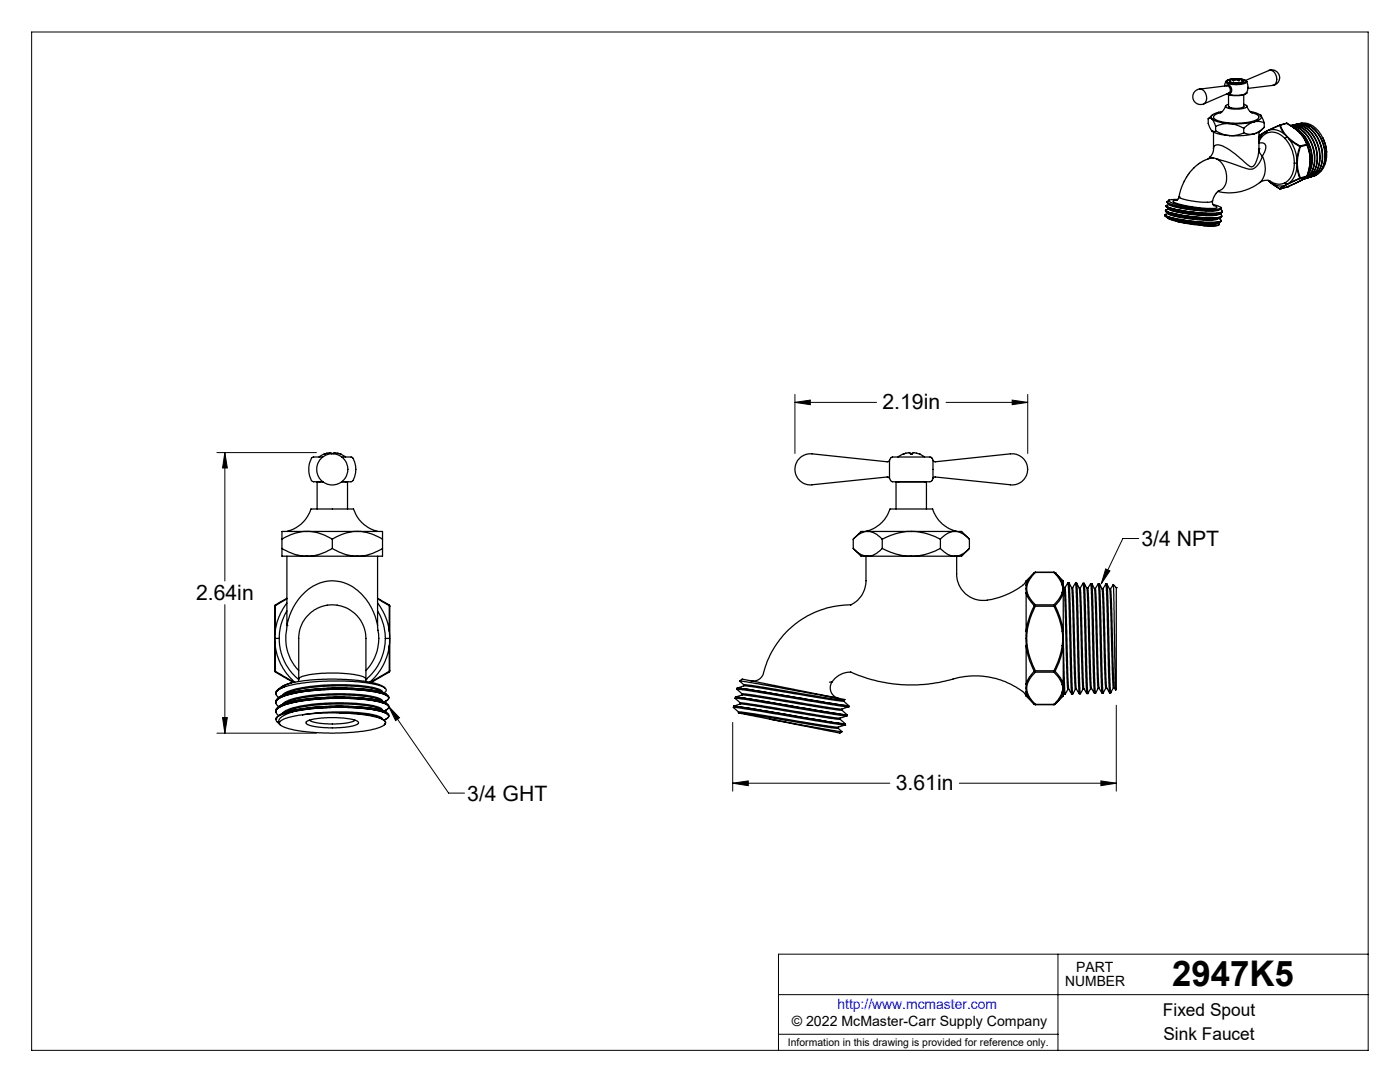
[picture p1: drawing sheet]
<svg xmlns="http://www.w3.org/2000/svg" width="279mm" height="216mm" viewBox="0 0 279 216" stroke-linecap="round" stroke-linejoin="round" font-family="sans-serif">
<g fill="none" stroke="#000" stroke-width=".2">
<path d="M6.3 6.4h266.7v203.2h-266.7zM158.6 78.7v11.8M202 79.8l3.1 .5-3.1 .5zM205.1 78.7v11.8M43.3 90.3h19.8M44.9 90.3l.5 3.1h-1zM44.9 90.3v25.6M158.6 80.3l3.1-.5v1zM158.6 80.3h16.3M188.8 80.3h16.3M220.7 113.5l.8 .4-1.7 2.6zM227.3 107.5h-3.2l-4.3 9"/>
<path d="M44.9 120.6v25.7M43.3 146.3h19.8M44.4 143.2h1l-.5 3.1zM77.6 141l11.9 17.3h3.2M77.6 141l2.1 2.2-.7 .6zM146.2 156.3l3.1-.5v1zM146.2 144.1v13.8M146.2 156.3h31.4M191.5 156.3h31.3M219.7 155.8l3.1 .5-3.1 .5zM222.8 140.7v17.2M155.4 198.5h117.6"/>
<path d="M211.1 190.4v19.2M273 190.4h-117.6v19.2M155.4 206.4h55.7"/>
</g>
<g fill="#000">
<path d="M44.9 90.3l.5 3.1h-1zM44.4 143.2h1l-.5 3.1zM202 79.8l3.1 .5-3.1 .5zM158.6 80.3l3.1-.5v1zM146.2 156.3l3.1-.5v1zM219.7 155.8l3.1 .5-3.1 .5z"/>
<path d="M77.6 141l2.1 2.2-.7 .6zM220.7 113.5l.8 .4-1.7 2.6z"/>
</g>
<g fill="none" stroke="#000" stroke-width=".25">
<path d="M239.4 17.8l-.5 .1-.6 .6-.2 .6v.7l.3 .5 .5 .4 .4 .1 .9-.1M239.4 17.8l.7 .2 .6 1v1.1l-.5 .6M239.4 17.8l5.5-.7 .4 .2 .2 .3v.6l-.2 .4-5.1 2.1M244.7 16.3l-.3 .9M244.7 16.3v.2l.3 .2 1.5 .2 1.7-.2 .4-.2 .1-.2M244.7 17.1l.5-.2 .3 .2 .3 .6-.1 .8-.3 .2h-.3M244.9 18.7l.8 .3h1.6l1-.2 .4-.2-.3 .3-1.1 .2h-1.5zM245.2 18.9v2.4M245.4 16.2v.1M245.5 16.1a.16 .16 0 0 0-.1 .1 .16 .16 0 0 0 .1 .2l.3 .1M246.1 15.8l-.2 .1a.35 .35 0 0 0-.4 .1 .35 .35 0 0 0 0 .3l.3 .2M246.2 15.8h-.1h.3"/>
<path d="M246.2 15.8h.1M246.2 15.9l.1 .2M246.3 15.7h.9M246.3 15.7h.1M246.4 15.7h.3M246.4 15.7l-.2 .1M246.4 15.8l-.2 .1M246.4 15.8v.2M246.4 15.7v.1M246.4 15.7l-.8 .1-.6 .3a.32 .32 0 0 0 0 .4 .32 .32 0 0 0 .4 0l1.7 .2 1.2-.2a.3 .3 0 0 0 .3-.4 .3 .3 0 0 0-.5-.2l-1.1-.2M246.5 15.7l-1.4 .2-.4 .4M246.7 15.7h.3"/>
<path d="M246.7 15.9l-.6 .2 .1-.2M246.7 15.9l.3 .1M246.7 15.7v.2M246.9 15.7l1.2 .1 .6 .5M247 15.7l.2 .1M247 15.7l.1 .1M247.1 15.8l.1 .1M247.1 15.8l-.1 .2M247.2 15.9l.2 .2-.4-.1M247.2 15.9v.2M247.2 15.8h.2h-.3M247.2 15.8h.1"/>
<path d="M247.3 15.8l.4 .1a.28 .28 0 0 1 .3 .3 .28 .28 0 0 1-.3 .3l-.7 .1-1.2-.1M248 16.2v.1M248.2 18.9v2.4M248.7 16.3l.4 .9-.1 .7-.3 .7M248.7 16.3h.1M248.7 18.6h.1M253.2 14.1l.5-.2 .8 .2 .5 .3 .3 .7v.8l-.2 .6-.6 .4-.5 .1M253.2 14.1l.4-.1 .4 .2 .4 .4 .3 .7 .1 .6-.1 .6-.3 .4-.4 .1M253.2 14.1l-4.6 2M254 17l-4.9 .6M233.3 40l-.4 .4 .9 .4 4.1 .8 4.8 .3 .9-.2 .1-.3M233.3 40h-.1"/>
<path d="M233.4 39.9l-.1 .1M234.8 39.9a.48 .48 0 0 0-.7 .4l1.1 .4 2.3 .5 2.3 .3 2 .1a.88 .88 0 0 0 1.1-.3l-.7-.3M235 39.8h-1.2l-.6 .2M235.3 39.3l-.2 .5-.4 .2M235.3 39.3h.1M235.3 39.3l.1 .2 .8 .3 2.6 .5 2.5 .1 .7-.3M241.1 23.7v.9l.6 1.3a.56 .56 0 0 0 .9 .2M241.1 23.7l.3-.2 .5 .2M241.4 31.4l-.3 .3M241.4 31.4l.7 .1M241.9 23.7l.5 .4 .8 .2 2.2 .4M241.9 23.7l.7 1.5"/>
<path d="M241.9 26.1h.1M241.9 26.1l1.4 .7 2.1 .3M241.9 23l-.8 .7M242.1 31.5l-1 .2-1.6 .8-1.8 1.5-.9 1.3-.7 1.2-.5 1.4-.3 1.4M242.1 31.5l.7 .2M242.2 29.7l-.2 .8-.6 .9M242.2 29.7a.96 .96 0 0 1 1.5-.7l1.7 .9 3.1 2.5a1.99 1.99 0 0 0 1.4 .9 2.51 2.51 0 0 0 1.1-1.9l.2-1.6M242.2 26.4v3.3M242.6 26.1l1.5 .7 1.3 .3M242.6 25.2v.9M242.8 31.7l.3 .2a4.2 4.2 0 0 1 1 5.7l-1.3 .9-.8 1.6M243.7 22.5l-1.3 .5-.2 .3v.3l.5 .4 .8 .2 2.7 .4 3.3-.3 .9-.2 .8-.5v-.3l-.1-.3-1.3-.5"/>
<path d="M243.9 22.3l-1.1 .2-.9 .4-.2 .4 .2 .4M244.6 21.2l-.5 .9-.6 .4M245.2 20.8l-.4 .2a.31 .31 0 0 0-.2 .3 .31 .31 0 0 0 .4 .3l1.1 .2h1.3l1.2-.4a.34 .34 0 0 0 .1-.4 .34 .34 0 0 0-.4-.2h-.1M245.2 21.2l.2 .2 1 .2h1.2l.5-.2 .1-.2M245.4 24.7l-1.6 .1-1.2 .4M245.4 24.7l1.1 .1 1.7 .8M248.2 26.5l-1.1 .4-1.7 .2M248.2 26.5l1.1 .3 1-.1M248.2 25.6v.9M248.8 21.2l.5 .9 .6 .4M249.5 22.3l1 .2 1.1 .5M250.3 24.3l-2.6 .4h-2.3"/>
<path d="M250.3 24.3l-1.1 .5-1 .8M250.3 26.7l-2.1 .4h-2.8M250.3 24.3a3.2 3.2 0 0 1 2 .2M251.2 29.8l.2 .8 .5 .5M251.2 29.7h.1M251.2 29.7v.1M251.2 28.6l.8-.1 .3 .2a1.2 1.2 0 0 1 .1 1.5l-.5 .9M251.2 26.4v3.3M251.4 27.1l-.2 .4 .2-.4M251.4 27.1h.1M251.4 36.4l-2.1 1.2-1.9 .7-2.5 .2-1.8-.3M251.4 27v.1"/>
<path d="M251.5 23h.1M251.6 23l.1 .3-.1 .4-.6 .4-.7 .2M251.6 23l.7 1.5M251.9 31.1l-.2 .8-.6 .9a1.95 1.95 0 0 1-2.8 .7l-5.5-1.8M251.9 31.1l.5 1.6 .1 1.6-.5 1.4-.6 .7M252.2 25.5l-1 .9-.9 .3M252.3 24.5v.9l-1.2 1-.8 .3M252.3 26.4l-.9 .7M252.3 26.4l-.7 .9-.4 .6M252.7 26.6l-.9 .7-.5 .9M252.7 26.6l.9-.2 1 .1 .9 .3 .9 .8M252.8 26.2l-.1 .4"/>
<path d="M252.8 26.2l-.5 .2M253 36l.3 .2M253.2 36.1h.1M253.2 36.1l2.2 1.5M253.3 26l-.5 .2M253.3 26l1.4-.1 .9 .3 .8 .6M253.3 36.2l.7 .5 .7 .3 .5 .1 1.2-.1M253.3 36.2l2.1 1.4M253.3 36.1l.7 .4 1.1 .3 1.3-.3M253.4 36.1l-1-.1-1 .4M255.4 37.6l.1 .1M255.4 25l1 1.8"/>
<path d="M255.4 25l-2.1 1M255.4 37.6h.1M255.4 24.9l-2.7 1.3-1.3 .8M255.4 24.9h.1M255.4 24.9v.1M255.4 24.9l.1 .1M255.5 25h-.1M255.5 25a7.6 7.6 0 0 0 4 4.1M255.5 37.7h.1M256.4 26.8l.4 .5M256.4 37l-1 .6M256.4 27.6l.8 1 .7 1.4 .3 1.2 .1 1.4"/>
<path d="M256.4 36.5l.4 .3M256.7 24.6h.2M256.7 24.6h.1M256.7 24.6l-1.3 .3M256.8 37.3h.1M256.8 27.3l.5 .5M256.8 24.6l2.1 1.5M256.8 27.3l-.4 .3M256.8 36.8l-.4 .2M256.8 24.6h.1M256.8 37.3l-1.3 .4M256.8 24.6l-1.3 .4"/>
<path d="M256.9 24.6l2.1 1.5M257.3 27.8l2.1 1.4M257.3 27.8l1 1.9 .5 2.2M257.3 36.5l-.5 .3M257.6 25a4.6 4.6 0 0 1 4.6 3.2 6.2 6.2 0 0 1-.6 6.9l-1 .5M257.6 25a4.5 4.5 0 0 1 4.4 3.1 6.3 6.3 0 0 1-.3 6.9l-.6 .4-.7 .3M257.7 25.1a5.3 5.3 0 0 1 4.3 4.1 5.6 5.6 0 0 1-1.2 6.2l-.7 .4M257.7 25.1a5.8 5.8 0 0 1 4.4 4.8 5.2 5.2 0 0 1-1.5 5.7l-.6 .2M257.8 25a4 4 0 0 1 4.4 2.3 6.5 6.5 0 0 1 .1 7.4l-.8 .6-.6 .2M258 24.9a4.4 4.4 0 0 1 4.6 3.1 6.2 6.2 0 0 1-.3 6.8l-1.2 .7M258.1 25.4a6.6 6.6 0 0 1 3.8 6 5 5 0 0 1-1 3.6M258.3 25.5a7 7 0 0 1 2.7 9.4"/>
<path d="M258.3 32.6l-.1 1.2-.3 1.1-.6 .9-.9 .7M258.3 32.6h.5M258.3 24.9a4.1 4.1 0 0 1 4.6 2.5 6.6 6.6 0 0 1 0 7.1l-.6 .5-.9 .3M258.6 24.8a4.3 4.3 0 0 1 4.4 2.8 6.5 6.5 0 0 1-.1 7l-.5 .4-.7 .3M258.8 31.9v.7M258.8 33.3l.6 2.3M258.8 32.6v.7M258.8 33.3l-.5 1.9-1 1.3M258.9 24.8a4.2 4.2 0 0 1 4.6 2.6l.1 .2a6.3 6.3 0 0 1-.4 6.9l-.6 .5-.7 .2M258.9 36.4l-2.1 .9M258.9 26.1l.6 .4M258.9 26.1h.1"/>
<path d="M258.9 36.4h.1M259 26.1l.5 .4M259.1 24.7a4.2 4.2 0 0 1 4.4 2.7 6.5 6.5 0 0 1-.1 7l-1.2 .7M259.4 29.2l-.6 2.7M259.4 29.2l.1 .1M259.4 35.6l-2.1 .9M259.4 35.6h.1M259.4 24.7a4.1 4.1 0 0 1 4.4 2.5l.1 .2a6.4 6.4 0 0 1-.1 6.5l-.3 .3M259.5 36.1l-.6 .3M259.5 29.1l-.1 .1M259.5 26.5l.3 .5M259.5 29.1v.2"/>
<path d="M259.5 35.6l-2.7 1.3-1.3 .8M259.5 26.5l.4 .5M259.5 29.3a7.9 7.9 0 0 0 0 6.2M259.5 35.5l-.1 .1M259.5 35.5v.1M259.8 27l1 1.8M259.8 35.9l-.3 .2M259.8 27l.1 .1M259.8 35.9h.1M259.9 35.9l-.4 .2M259.9 27v.1M259.9 27.1l1 1.8"/>
<path d="M260.4 27.8l.6 1.4 .4 2M260.8 28.8v.1M260.8 28.8l.1 .1M260.8 35.3l-1 .6M260.8 28.8l-1.3 .3M260.8 35.3l-1.3 .3M260.8 35.2l-.9 .7M260.8 35.2v.1M260.8 28.9l.6 2.3M260.8 35.1v.2M260.8 35.1l.1 .1M260.8 28.9l-1.3 .4"/>
<path d="M260.8 35.1l-1.3 .4M260.9 35.2h-.1M260.9 28.9l.5 2.3M260.9 28.9h-.1M261.4 31.2l.1 .7M261.4 32.6l-.6 2.5M261.4 32.6l-.5 2.6M261.4 32.6h.1M261.4 31.2h.1M261.5 31.9l-.1 .7M264 27.5l.5 1.3 .3 1.5M232.5 42.9l.3 .2 1.1 .4 3.2 .6 3.2 .3 2.3-.1a1.15 1.15 0 0 0 1.1-.3 .81 .81 0 0 1-1 .5h-1.5l-3.1-.2-4.8-.9a.71 .71 0 0 1-.8-.5z"/>
<path d="M232.6 43.1l1.2 .5 4.3 .7 3 .2 2.4-.2-1.6 .4-3.6-.1-4.5-.8-.7-.3zM232.6 42.8h-.1a.65 .65 0 0 0 .8 .5l2 .5 3.2 .4 4.1 .1a.83 .83 0 0 0 1.1-.4l-.5-.4M232.6 42.8l.5-.2 .2 .2 1.3 .4 4.8 .7h2.7l.8-.1 .2-.2M232.6 42.8h.1M232.6 42l.9 .4 4.8 .9 3.9 .2 1.2-.1 .4-.3a1.08 1.08 0 0 1-1.3 .5h-2.4l-4.2-.5-3-.7-.3-.2zM232.7 42.2l1.9 .6 3.8 .6 2.4 .2 2.8-.2-1.5 .4-4.1-.2-3.8-.6-.9-.3zM232.7 41.9v.2l.8 .3 2.9 .6 3.8 .5 2.8-.1a.66 .66 0 0 0 .8-.4l-.4-.4M232.7 41.9l.6-.2 .3 .3 1.6 .4 4.1 .6h2.7l1-.1 .3-.2M232.7 41.9h.1M232.7 41.1l.6 .3 1.4 .4 3.9 .6 4 .2 .9-.1 .4-.3a1.07 1.07 0 0 1-1.2 .5l-3.9-.2-5.2-.8a.97 .97 0 0 1-.9-.6zM232.8 41.3l2.4 .7 3 .5 2.6 .2h1.9l1-.2-.7 .3-1.1 .1-3.6-.1-3.8-.7-1-.3zM232.8 41l.6-.2 .4 .3 2 .5 4.1 .5h2.4l.8-.1 .3-.2"/>
<path d="M232.8 41h.1M233 40.4l.7 .6 3.2 .7 3.7 .3h1.7l1.2-.3 .3 .2a.28 .28 0 0 1 .1 .4 .28 .28 0 0 1-.3 .1l-2.6 .2-2.4-.2-5-.9a.71 .71 0 0 1-.8-.5M233.1 43.5h.1M233.1 43.5l2 .7M233.2 40l.2 .3 .9 .3 3.3 .7 3.9 .5 2-.1a.18 .18 0 0 0 .2-.2 .18 .18 0 0 0-.2-.2l-1.4-.5M235.1 44.2l2.6 .5 2.5 .3M235.1 44.2l4.9 .6h2.2l.7-.1 .1-.2M242 40.1v.5l.3 .5M243 44.5h.1M243.1 43.6h.1M243.1 44.5a.28 .28 0 0 1 .2 .3 .28 .28 0 0 1-.3 .2h-2.8M243.3 44.8l-.8 .3-2.3-.1"/>
<path d="M243.4 41.8h.1M243.7 41.4h.1M63.7 96.1h.1M64.4 91.2h-1.7a.65 .65 0 0 0-.7 .7 4.4 4.4 0 0 0 .4 4.2h2M64.5 96.1h-1.2v5.5M64.7 90.6l-1 .6M64.7 90.6h.1M66.1 90.6v-.2l-.4-.1-1 .3M66.5 90.6v-.2l.4-.1 1 .3M67.9 90.6l1.1 .6M67.9 90.6h.1M68.2 91.2h1.8a.79 .79 0 0 1 .7 .8 4.1 4.1 0 0 1-.5 4.1h-2h1.2v5.5"/>
<path d="M69 96.1h.1M177.5 95.5l.2 .4 .4 .2h7.5l.4-.2 .2-.4M177.5 91.9l.3-.6 .2-.1h7.6a.65 .65 0 0 1 .6 .7M177.5 91.9l-.4 .2-15.1-1.5a3.1 3.1 0 0 0-3.4 3.1 3.1 3.1 0 0 0 3.5 3l15-1.5h.2l.2 .3M177.5 91.9v3.6M179.2 96.1h.1M180.2 90.6l-1 .6M180.2 90.6h.1M180.2 90.6l1.1-.3 .4 .1v.2h.3l.1-.2 .2-.1 1.2 .3M183.5 90.6l1 .6M183.5 90.6h.1M184.5 96.1h.1"/>
<path d="M186.2 91.9l.5 .2 15.1-1.5a3.1 3.1 0 0 1 3.3 3.1 3.1 3.1 0 0 1-3.5 3l-14.9-1.5h-.4l-.1 .3M186.2 91.9v3.6M56.3 109.4l2.7 1.3 1.3 .2 1 .1M56.3 109.4v1.2a.36 .36 0 0 0 .1 .4 .36 .36 0 0 0 .4 0h4.5M56.3 107.6v1.8M57.3 106a7 7 0 0 0 4.8-4.4h8.5v.1a6.8 6.8 0 0 0 4.8 4.3M57.3 119.4l-2.3 1.3M57.3 119.5l-2.3 1.4M57.3 111v13.8M61.3 106a9.6 9.6 0 0 1 5 1.6M61.3 106h10M61.3 106l-2.3 .4-2.7 1.2"/>
<path d="M61.3 111h10M61.3 106h-4.4a.4 .4 0 0 0-.6 .3v1.3M66.3 109.4a9.8 9.8 0 0 1-5 1.6M66.3 109.4l2.7 1.3 1.3 .2 1 .1M66.3 107.6v1.8M71.3 106l-1 .1-1.3 .3-2.7 1.2M71.3 106l1.9 .3 1.4 .4 1.7 .9M71.3 106h4.5a.38 .38 0 0 1 .5 .1 .38 .38 0 0 1 0 .5v1M75.4 119.4l2.2 1.3M75.4 119.5l2.3 1.4M75.4 111v13.8M76.3 109.4l-1.7 .9-1.4 .5-1.9 .2"/>
<path d="M76.3 109.4v1.2a.34 .34 0 0 1 0 .4 .34 .34 0 0 1-.5 0h-4.5M76.3 107.6v1.8M170.3 109.4l1.5 1.3 1.4 .3M170.3 109.4l1.5 1.6h1.4M170.3 107.6v1.8M172.8 106a7 7 0 0 0 4.9-4.4h8.4l.1 .1a6.6 6.6 0 0 0 4.7 4.3M172.8 111v4.9a5.2 5.2 0 0 1-3 4.8M173.2 111h8.7M173.2 106l.9 .2 .8 .4 1.2 1M173.2 106h8.7M173.2 106l-1.4 .4-1.5 1.2M173.2 106h-1.4l-1.5 1.6"/>
<path d="M176.1 109.4l1.7 .8 1.4 .5 1.5 .2 1.2 .1M176.1 109.4l-1.2 1.1-.8 .3-.9 .2M176.1 107.6v1.8M178.8 101.6v-5.5h6.1v5.5M181.9 106a12.1 12.1 0 0 1 5.8 1.6M181.9 106h8.7M181.9 111h8.7M181.9 106l-1.2 .1-1.5 .3-1.4 .4-1.7 .8M187.7 109.4l1.5 1.3 1.4 .3M187.7 109.4a12.1 12.1 0 0 1-5.8 1.6M187.7 107.6v1.8M190.6 106l.9 .2 .8 .4 1.2 1"/>
<path d="M190.6 106l-1.4 .4-1.5 1.2M190.6 106h1.3l1.6 1.6M190.9 111v3.5a5.4 5.4 0 0 0 7.5 5 13.9 13.9 0 0 0 6.1-3.1l.3-.5M193.5 109.4l-1.2 1.1-.8 .3-.9 .2M193.5 109.4l-1.6 1.6h-1.3M193.5 107.6v1.8M204.8 118.3l.4 1 1.2 1.6M204.8 118.3v7.6M204.8 116.8v1.5M204.8 115.9v.9M206.4 114.3l-1.1 1.3-.5 1.2M206.4 114.3l-1.6 1.6"/>
<path d="M206.6 114.2l-.2 .1M206.6 114.2a4.2 4.2 0 0 0-1.6 4.1l.7 1.3 .9 1.1M206.6 114.2h.1M206.6 114.2h3.7M210.3 114.2l.3 .1M210.3 114.2l1 1.2 .7 1.3M210.3 114.2h.1M210.6 114.3h.1M210.6 114.3l1.6 1.6v.9M210.6 114.3l1.2 1.6 .4 .9M212 118.2l-.5 1.1-1.2 1.4M212 118.2l.2 .1"/>
<path d="M212 116.7l.2 .8M212 116.7l.2 .1M212.2 118.3v7.6M212.2 118.3l-.8 1.6-.8 1M212.2 117.5l-.2 .7M212.2 117.5v.8M212.2 116.8v.7M212.2 116.9l.2 .4M212.4 117.2h.1M212.4 117.3l.7 20.2M212.5 117.2l.7 19.4 .1 .8 .6 1.1M213.1 116.3l-.6 .9"/>
<path d="M213.1 116.3l.2 3.1 .4 15.7 .2 3.4M213.1 116.3h.2M213.3 116.3l.2 3.1 .4 14.5 .2 4.6M213.4 116.3l.5 1M213.9 117.3h.2M213.9 117.3l.5 17.2 .2 3M214.1 117.3l.7 20.2M214.6 116.3l-.5 1M214.6 116.3h.3l.1 1.2 .4 16.5 .2 4.4M214.6 116.3l.2 3.2 .4 15.6 .2 3.3M214.9 116.3l.5 1M215.4 117.3h.2"/>
<path d="M215.4 117.3l.6 18.1 .1 2M215.6 117.3l.7 20.1M216.1 116.4h.3l.1 1.2 .4 17.4 .2 3.4 .6-1M216.1 116.4l-.5 .9M216.1 116.4l.3 3.3 .5 18.2a.32 .32 0 0 0 .2 .5M216.4 116.4l.5 1 .1 1.1 .5 17 .2 1.9M216.9 117.4h.2M217.1 117.4l.6 19.3 .1 .6 .6 1M217.7 116.5l-.6 .9M217.7 116.5h.2l.1 1.2 .4 17.5 .3 3.1M217.7 116.5l.2 3.2 .4 16.5 .1 2.1h.3M217.9 116.5l.5 .9"/>
<path d="M218.4 117.4a.31 .31 0 0 1 .3 .5l.4 16.4 .3 3M218.4 117.4l.2 3 .4 14.2 .2 2.7M219.2 116.5l-.6 .9M219.2 116.5h.2l.2 2.1 .4 16.7 .2 3M219.2 116.5l.2 2.2 .4 18.4 .1 1.2h.3M219.4 116.5l.5 1M219.9 117.5h.2M219.9 117.5l.3 4 .3 14 .2 1.8M220.1 117.5l.6-1h.2l.2 3.3 .4 16.4 .2 2.1 .5-1M220.1 117.5l.2 1.7 .3 14 .3 4.1M220.7 116.6l.2 3.4 .4 16.3 .1 2h.3M220.9 116.6l.6 1 .1 1.2 .4 14.8 .2 3.7"/>
<path d="M221.4 117.5h.2M221.6 117.5l.2 2.7 .4 14 .2 3M222.2 116.6l-.6 .9M222.2 116.6l.4 21.1 .2-.2v-20.2M222.2 116.6l.6 .7M222.8 117.3h.1M54.8 133.8l.2 .1M54.8 121v12.8M54.8 133.8l.2 .3M54.9 127.4h.8M54.9 127.4v1.5M54.9 125.9v1.5"/>
<path d="M54.9 128.9a11.6 11.6 0 0 0 3.9 7.2M54.9 128.9l.1 5M55 120.9l-.2 .1M55 120.9l-.1 5M55 133.9v.2M55 133.9l3.7 2.2M55 120.7v.2M55 134.1l3.6 2.1M55 120.7l-.2 .3M55.7 127.4a10.4 10.4 0 0 0 3.9 8.2M55.9 139a18.9 18.9 0 0 1 8.5-2.1l4.3-.1 3.5 .3a10.4 10.4 0 0 1 3.7 .8l1.1 .6a25.7 25.7 0 0 0-9.5-1.2l-2.9 .1-4.1 .4a16.4 16.4 0 0 0-4.6 1.2zM56.6 137.1a1.67 1.67 0 0 0-1.5 1.4l.5 .7"/>
<path d="M56.6 137.1h.1M56.6 137.1a1.65 1.65 0 0 0-1.5 1.4M56.6 137.1l2.8-.7 5-.5 5.9 .1 3.9 .4a4 4 0 0 1 2.9 1.3l-.1 .3-.4 .3M56.6 137.1l-1.2 .6-.3 .2-.1 .5M57.3 124.8l-.1 .8a9.2 9.2 0 0 0 2.4 8.2M57.3 124.8h.1M57.3 120.3l-.3 .3a11.3 11.3 0 0 0-2.1 5.3M57.3 124.8l.1-.4a10.7 10.7 0 0 1 7.1-8.3 8.2 8.2 0 0 1 8.7 3.6 13 13 0 0 1 2.2 5.1M57.3 121.9l-.1 .1a10.4 10.4 0 0 0-1.5 5.4M58.2 136.2l-1.9 .7M58.2 136.2a5.8 5.8 0 0 0-2.9 1.6M58.2 136.2l3.7-.5 5.2-.2 4.2 .2 3.7 .7a3.4 3.4 0 0 1 1.9 1"/>
<path d="M59.6 135.5l-.1 .5M59.6 135.5v-7.7a6.7 6.7 0 0 1 7.1-7.1 6.7 6.7 0 0 1 6.3 7.8v7M59.6 135.5a3.2 3.2 0 0 1 2.5-.9l3.1-.3 3.9 .1 2.6 .4 .9 .3 .4 .4M73 135.5l.1 .5M73 135.5h.1M75.4 124.8v.9a9.2 9.2 0 0 1-2.4 8.1M75.4 120.3a11.7 11.7 0 0 1 2.3 5.6M75.4 121.9a10.7 10.7 0 0 1 1.5 5.5M76.4 139.9a3.7 3.7 0 0 0-2.7-1l-2.1-.3-2.8-.2-3.3 .1-3.7 .3a11.2 11.2 0 0 0-5.4 1.6l-.1 .2M76.4 138.1a2.29 2.29 0 0 0-1.9-.9l-3.2-.5-2.2-.1-3.6 .1-3.4 .2a11.5 11.5 0 0 0-5.7 1.7l-.1 .2M76.9 127.4h.9M76.9 127.4v.4a10.5 10.5 0 0 1-3.9 7.8"/>
<path d="M77 139.8a.58 .58 0 0 0 .6-.6 .58 .58 0 0 0-.6-.5l-2.1-.7-3.2-.3-4.5-.2-4.1 .2a18.5 18.5 0 0 0-7.6 1.8 .8 .8 0 0 0-.4 .8 .8 .8 0 0 0 .5 .7M77 139.8a.57 .57 0 0 0 .6-.5 .57 .57 0 0 0-.6-.6l-.1-.1a32.5 32.5 0 0 0-11.4-1l-5.6 .5a8.9 8.9 0 0 0-4.7 1.7l-.1 .5M77 139.8l-.4 .3M77.6 139.3a1.18 1.18 0 0 0-1.2-1.1l-3.1-.6-4.2-.3-4.5 .1-4.1 .4a10.3 10.3 0 0 0-5.3 1.7l-.2 .7M77.6 134.1l-3.5 2.1M77.6 120.7l.1 .2M77.6 120.7l.2 .3M77.7 128.9a11.2 11.2 0 0 1-3.9 7.2M77.7 125.9l.1 1.5M77.7 128.9v5M77.7 120.9v5M77.7 120.9l.1 .1"/>
<path d="M77.7 133.9l-.1 .2M77.7 133.9l-3.8 2.2M77.8 127.4l-.1 1.5M77.8 121v12.8M77.8 133.8l-.1 .1M77.8 133.8l-.2 .3M146.7 139.3l1 1M146.7 139.3l2.8 .4 15 2.5 4.5 .6M146.7 139.3l.1-.2 1.9 .2 17 2.9 3.3 .4v.2M146.8 139.1l22.2 3.5-1-.9M147.1 137.5l1 1M147.1 137.5l3.9 .5 14.8 2.6 3.5 .4"/>
<path d="M147.1 137.5v-.2l1.3 .1 16.4 2.8 4.6 .6M147.1 137.5h.1M147.6 135.9l.9 .8M147.6 135.9l19.4 3.3M147.6 135.9l.6-.4 18.8 3.7M148.1 138.7l-1.3 .4M148.1 138.7l3.2 .4 13.5 2.2 3.2 .4M148.1 138.5l2.7 .2 13.5 2.3 3.7 .5M148.1 138.5v.2M148.4 136.9a.46 .46 0 0 1 .7-.2l16.9 2.7 2.4 .3M148.4 136.8l-1.3 .5 4.2 .6 15.1 2.5 3 .4M148.4 136.8l3.6 .5 13.4 2.3 2.9 .3"/>
<path d="M166.1 136a4.5 4.5 0 0 1 3.7-1.9 30.1 30.1 0 0 0 21.7 1h.3a15.2 15.2 0 0 1 12.7 3.3l.3 .5M166.1 136a2.1 2.1 0 0 0 1.3 3.3M166.1 136l-.5 .1M167 139.2l1.6 .4-.2 .1M168.3 139.9l1.1 .9M168.4 139.7l-.1 .2M169.8 120.7a18.2 18.2 0 0 0-17.6 14.2 2.12 2.12 0 0 1-2.3 1M169.8 120.7v.1M204.8 128.9l.6 2.8 1 2.2M204.8 125.9v3M204.8 128.9v7.6M204.8 136.5v1.5"/>
<path d="M204.8 138l.6 1.4 1 1.1M204.8 138v.9M204.8 138.9l1.6 1.6M206.4 120.9l-.9 2.2-.7 2.8M206.4 120.9l.2 .1M206.4 133.9l-.9 1.1-.7 1.5M206.4 133.9l.2 .2M206.6 121a12.9 12.9 0 0 0 0 12.8M206.6 133.8l-.2 .1M206.6 133.8v.3M206.6 120.7v.3M206.6 120.7l-.2 .2"/>
<path d="M206.6 134.1a3.9 3.9 0 0 0-1.5 4.3l.4 .8 1.1 1.3M206.6 121h3.7M206.6 133.8h3.7M206.6 134.1h3.7M206.6 120.7h3.7M210.3 133.8l.3 .1M210.3 121l1 2.3 .7 2.6M210.3 133.8v.3M210.3 120.7v.3M210.3 120.7l.3 .2M210.3 134.1l1 1.2 .7 1.3M210.6 133.9l1 1.2 .6 1.4"/>
<path d="M210.6 120.9l1 2.3 .6 2.7M210.6 120.9l-.3 .1M210.6 133.9l-.3 .2M212 128.8l-.5 2.4-1.2 2.6M212 128.8l.2 .1M212 125.9h.2M212 125.9l.2 1.5M212 138.1l-.8 1.5-.9 .9M212 136.6l.2 .7M212.2 126.9l.4 11.6 .5-1M212.2 128.9l-.5 2.3-1.1 2.7M212.2 128.9v7.6"/>
<path d="M212.2 127.4l-.2 1.4M212.2 127.4v1.5M212.2 125.9v1.5M212.2 136.5l-.2 .1M212.2 137.3l-.2 .8M212.2 135.7l.2 2.8M212.2 136.5v.8M212.2 138l-.2 .1M212.2 137.3v.7M212.2 138l-.5 1.1-1.1 1.4M212.2 138v.9l-1.6 1.6M212.2 138.3l.2 .2"/>
<path d="M212.4 138.5h.2M213.1 137.5h.2M213.9 138.5h.2M214.6 137.5l-.5 1M214.6 137.5h.2M214.8 137.5l.6 .9M215.4 138.4h.2M216.1 137.4l-.5 1M216.1 137.4h.2M216.3 137.4l.6 1M217.7 137.4h.1M219.2 137.3l-.5 1"/>
<path d="M219.2 137.3h.2M219.4 137.3l.5 1M220.7 137.3l-.5 1M220.7 137.3h.2M220.9 137.3l.5 1M222.2 137.3h.2M222.4 137.2l.2 .5M55.1 143.4l.1 .5 .7 .7M55.1 143.4h.1M55.9 142.6a17.2 17.2 0 0 1 8.1-2l5.4-.1 2.5 .2a11.8 11.8 0 0 1 4 .8l1.1 .6-.1-.1a32.6 32.6 0 0 0-11.5-1l-4.9 .4a14.8 14.8 0 0 0-4.6 1.2zM55.9 140.8a18.3 18.3 0 0 1 8.5-2l3.9-.2 3.6 .3a11.8 11.8 0 0 1 4 .8l1.1 .6a25.7 25.7 0 0 0-9.5-1.2l-3.3 .1-3.7 .4a16.4 16.4 0 0 0-4.6 1.2zM58.8 141.9h.1"/>
<path d="M58.8 141.9l3.1-.5 4.4-.3 3.8 .1 3 .2a8.4 8.4 0 0 1 4.4 1.2l.1 .4-.6 .5M58.8 141.9a5.2 5.2 0 0 0-3.1 1.8l-.1 .3 .2 .5M58.8 141.9l-2.7 .7-.7 .4-.3 .4M58.8 141.9l2.9-.4 4.6-.4 6.3 .3a10.8 10.8 0 0 1 4.8 1.2l.2 .4-.6 .5M60.4 142.6l2.8-.4 3.1-.1h3.2l2.4 .1a8.8 8.8 0 0 1 4.4 1.1l.1 .2M60.4 142.6l-.9 .1a7.4 7.4 0 0 0-3.7 1.3v.5M61.1 144l.6-.3 .9-.2 2.8-.3 3.1 .1 1.5 .2 1.2 .3a.41 .41 0 0 1 .3 .5 .41 .41 0 0 1-.4 .3l-2.3 .5-3.3 .1-2.7-.2-1.5-.5a.29 .29 0 0 1-.2-.1 .29 .29 0 0 1 0-.4zM61.8 143.7l.3 .2 1 .3 2.5 .3 3.7-.2 1-.3 .5-.3M67.9 142.3l5.1 .4 2 .4 1.2 .4M67.9 142.3l4.3 .2a10.4 10.4 0 0 1 4.2 1.1M67.9 142.3h-3.6l-3.9 .3M76.2 143.5a.68 .68 0 0 1 .7 1l-.2 .1"/>
<path d="M76.2 143.5a.72 .72 0 0 1 .6 1l-.4 .4-1.4 .5-2.5 .5-3.6 .3-3 .1-3.8-.2-3.2-.4-2.1-.6-1-.6M76.4 141.7a3.7 3.7 0 0 0-2.7-1l-2.8-.4-3.8-.1-3.2 .2-2.8 .3a9.6 9.6 0 0 0-4.7 1.5l-.1 .2M77 141.7a.6 .6 0 0 0 .6-.7 .6 .6 0 0 0-.6-.5l-2.4-.7-4.1-.4-4.6-.1-4.4 .4a13.1 13.1 0 0 0-6.1 1.7l-.3 .4v.4l.5 .6M77 141.7a.58 .58 0 0 0 .6-.6 .58 .58 0 0 0-.6-.6l-.1-.1a32.5 32.5 0 0 0-11.4-1l-5.3 .5a9.1 9.1 0 0 0-5 1.7l-.1 .5M77 141.7l-.4 .2M77 143.5l-.4 .2M77.6 142.9a1.27 1.27 0 0 0-1.4-1.1l-2.2-.5-5.7-.4-4.6 .1-3.2 .4a11 11 0 0 0-5.2 1.7l-.2 .3M77.6 141.1a1.17 1.17 0 0 0-1.2-1.1l-2.1-.5-1.7-.2-3.9-.2-4.5 .1-3.7 .4a11 11 0 0 0-5.2 1.7l-.2 .3-.1 .4M146.4 141.1l1 1M146.4 140.9l3 .4 15.7 2.7 3.6 .4-1.1-.9M146.4 140.9l3 .4 15.7 2.7 3.6 .4-.1 .3-.9-.1-16.1-2.7-5.2-.8M146.4 140.9v.2"/>
<path d="M147.4 142.1l3.2 .4 16.2 2.6h.5l1.3-.4M147.4 142.1l.1 .2M147.5 142.3l6.1 1.2M147.5 142.3l17.1 2.7 2.7 .3M147.7 140.5l-1.3 .4M147.7 140.5l4.5 .6 13 2.2 2.4 .2M147.7 140.3l4.2 .5 14.7 2.4 1 .1 1.4-.5M147.7 140.3v.2M153.6 143.5l14.4 2.5-.7-.7M153.6 143.5l14 2.8 .4-.3M167.3 145.1v.2M167.7 143.3l-.1 .2"/>
<path d="M168.6 144.7h.1M168.9 142.8h.1M169.3 141l-1.3 .5v.2M169.3 141h.1M169.4 140.8l-.1 .2M206.4 140.5l.2 .1M206.4 140.5h.2M206.6 140.5v.1M206.6 140.6h3.7M206.6 140.5h3.7M210.3 140.5v.1M210.6 140.5l-.3 .1"/>
<path d="M210.6 140.5h-.3"/>
<circle cx="66.3" cy="93.7" r="3.1"/>
</g>
<text font-size="7.1" x="233.9" y="196.8">2947K5</text>
<g font-size="4.2">
<text x="176.1" y="81.7">2.19in</text>
<text x="227.8" y="109">3/4 NPT</text>
<text x="39.1" y="119.7">2.64in</text>
<text x="93.2" y="159.8">3/4 GHT</text>
<text x="178.8" y="157.7">3.61in</text>
</g>
<g font-size="3.5">
<text x="232.1" y="202.8">Fixed Spout</text>
<text x="232.2" y="207.5">Sink Faucet</text>
</g>
<g font-size="2.8">
<text x="212.6" y="196.8">NUMBER</text>
<text x="214.8" y="194">PART</text>
<text x="158" y="204.8">© 2022 McMaster-Carr Supply Company</text>
</g>
<text font-size="2.8" fill="#00f" x="167.1" y="201.4">http://www.mcmaster.com</text>
<text font-size="2.1" x="157.3" y="208.6">Information in this drawing is provided for reference only.</text>
</svg>
